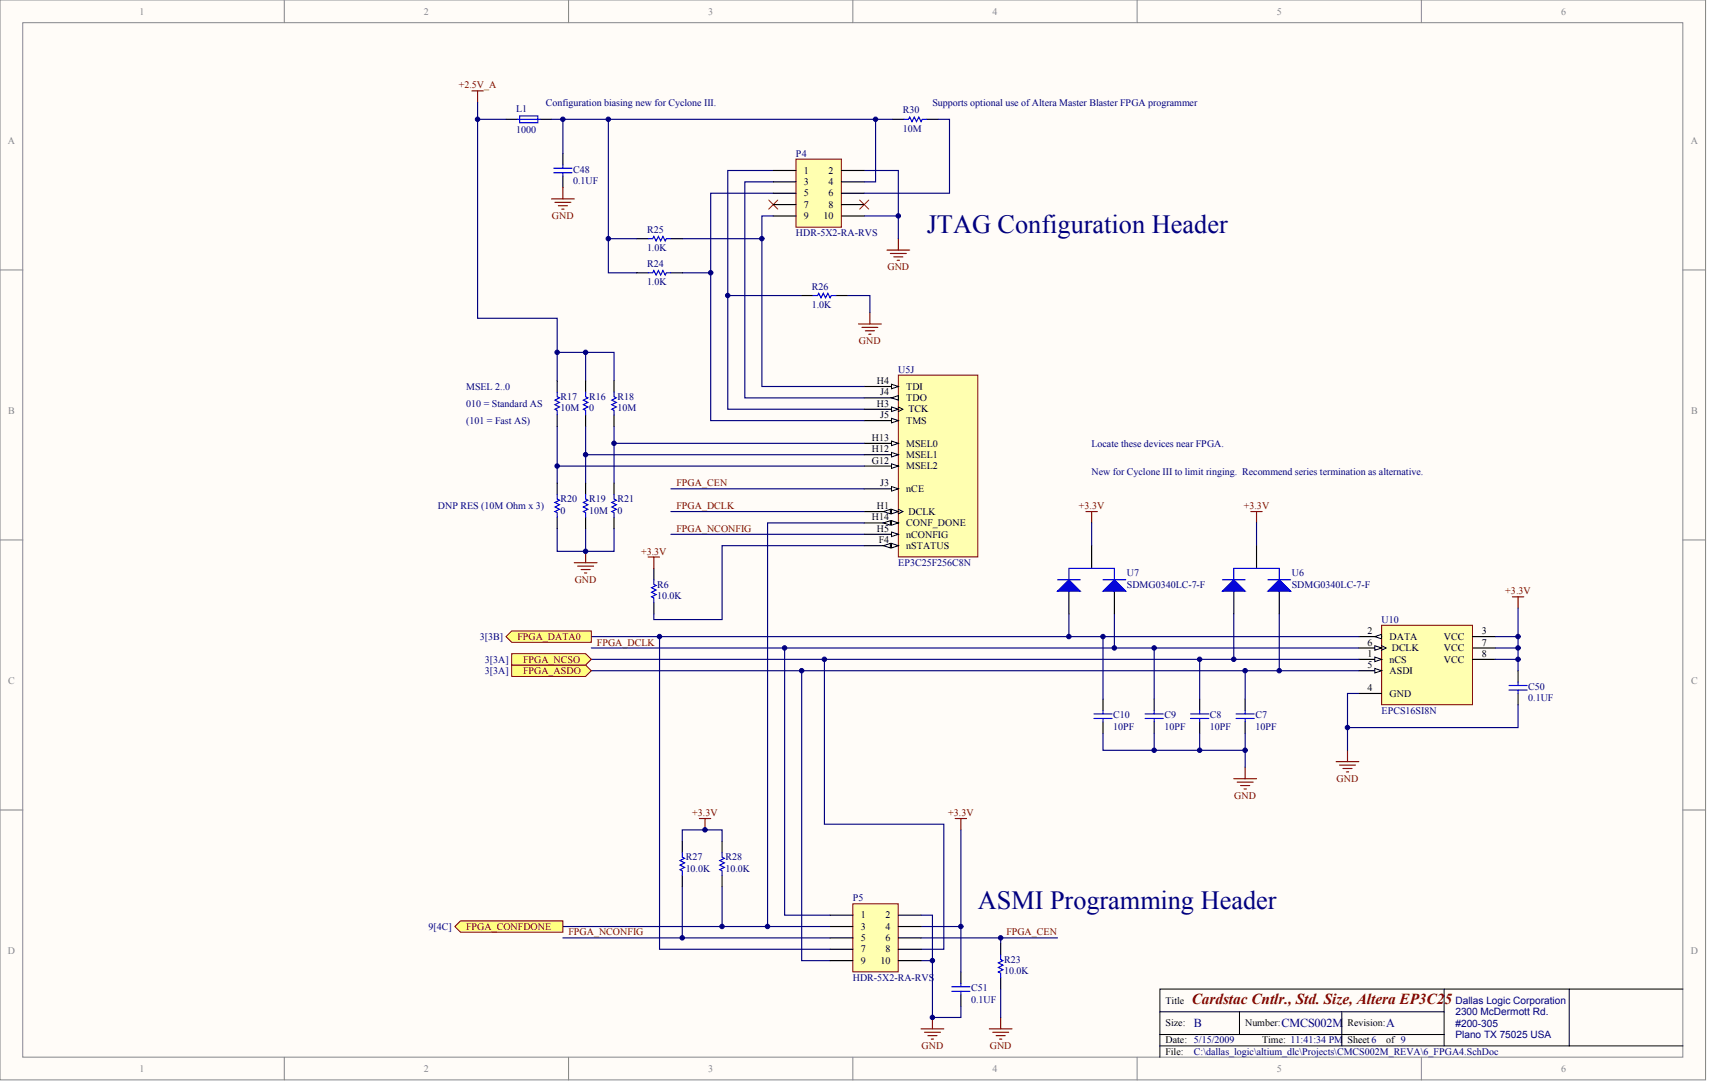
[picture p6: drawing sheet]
<svg xmlns="http://www.w3.org/2000/svg" width="317mm" height="201mm" viewBox="0 0 317 201" stroke-linecap="round" stroke-linejoin="round" font-family="sans-serif">
<g fill="#fffcf8" stroke="#85878c" stroke-width=".19">
<path d="M0 0h316.5v200.3h-316.5z"/>
<path d="M4.2 4.2h308.1v191.9h-308.1z"/>
</g>
<g fill="none" stroke="#85878c" stroke-width=".19">
<path d="M52.8 0v4.2M105.5 0v4.2M158.3 0v4.2M211 0v4.2M263.8 0v4.2M0 50.1h4.2M312.3 50.1h4.2M0 100.2h4.2M312.3 100.2h4.2M0 150.3h4.2M312.3 150.3h4.2M52.8 196.1v4.3"/>
<path d="M105.5 196.1v4.3M158.3 196.1v4.3M211 196.1v4.3M263.8 196.1v4.3"/>
</g>
<path d="M215.2 187.7h52.8M215.2 194h97.1M215.2 191.9h52.8M230 187.7v4.2M249 187.7v6.3M268 183.5v10.5M291.2 183.5h-76v12.6M312.3 183.5h-21.1v10.5" fill="none" stroke="#000" stroke-width=".19"/>
<path d="M166.7 69.6h14.8v33.7h-14.8z" fill="#ffffb0" stroke="#800000" stroke-width=".19"/>
<path d="M160.4 101.2h6.3" fill="none" stroke="#000" stroke-width=".21"/>
<g fill="#fffcf8" stroke="#000" stroke-width=".19">
<path d="M165.4 100.8l1.3 .4-1.3 .5z"/>
<path d="M164 101.2l1.2-.4v.9z"/>
</g>
<path d="M160.4 94.9h6.3" fill="none" stroke="#000" stroke-width=".21"/>
<path d="M166.7 94.5l.9 .4-.9 .4" fill="none" stroke="#000" stroke-width=".19"/>
<g fill="#fffcf8" stroke="#000" stroke-width=".19">
<path d="M165.4 94.5l1.3 .4-1.3 .4z"/>
<path d="M164 94.9l1.2-.4v.8z"/>
</g>
<path d="M160.4 99.1h6.3" fill="none" stroke="#000" stroke-width=".21"/>
<path d="M165.4 98.7l1.3 .4-1.3 .4z" fill="#fffcf8" stroke="#000" stroke-width=".19"/>
<path d="M160.4 71.7h6.3" fill="none" stroke="#000" stroke-width=".21"/>
<path d="M165.4 71.3l1.3 .4-1.3 .4z" fill="#fffcf8" stroke="#000" stroke-width=".19"/>
<path d="M160.4 75.9h6.3" fill="none" stroke="#000" stroke-width=".21"/>
<path d="M166.7 75.5l.9 .4-.9 .4" fill="none" stroke="#000" stroke-width=".19"/>
<path d="M165.4 75.5l1.3 .4-1.3 .4z" fill="#fffcf8" stroke="#000" stroke-width=".19"/>
<path d="M160.4 78h6.3" fill="none" stroke="#000" stroke-width=".21"/>
<path d="M165.4 77.6l1.3 .4-1.3 .5z" fill="#fffcf8" stroke="#000" stroke-width=".19"/>
<path d="M160.4 73.8h6.3" fill="none" stroke="#000" stroke-width=".21"/>
<path d="M165.4 73.8l1.3-.4v.8z" fill="#fffcf8" stroke="#000" stroke-width=".19"/>
<path d="M160.4 90.7h6.3" fill="none" stroke="#000" stroke-width=".21"/>
<path d="M165.4 90.3l1.3 .4-1.3 .4z" fill="#fffcf8" stroke="#000" stroke-width=".19"/>
<path d="M160.4 97h6.3" fill="none" stroke="#000" stroke-width=".21"/>
<g fill="#fffcf8" stroke="#000" stroke-width=".19">
<path d="M165.4 96.6l1.3 .4-1.3 .4z"/>
<path d="M164 97l1.2-.4v.8z"/>
</g>
<path d="M160.4 82.2h6.3" fill="none" stroke="#000" stroke-width=".21"/>
<path d="M165.4 81.8l1.3 .4-1.3 .5z" fill="#fffcf8" stroke="#000" stroke-width=".19"/>
<path d="M160.4 84.4h6.3" fill="none" stroke="#000" stroke-width=".21"/>
<path d="M165.4 83.9l1.3 .5-1.3 .4z" fill="#fffcf8" stroke="#000" stroke-width=".19"/>
<path d="M160.4 86.5h6.3" fill="none" stroke="#000" stroke-width=".21"/>
<path d="M165.4 86l1.3 .5-1.3 .4z" fill="#fffcf8" stroke="#000" stroke-width=".19"/>
<path d="M103.4 70.6v-5.2h10.6v5.2M103.4 79.1v10.5M108.7 65.4v5.2M108.7 79.1v10.5M114 79.1v10.5M103.4 98.1v4.2h10.6v-4.2M103.4 86.5h57M108.7 98.1v4.2M108.7 84.4h51.7M114 82.2h46.4" fill="none" stroke="#000080" stroke-width=".21"/>
<path d="M106.6 104.4h4.2M107.2 105h3M107.8 105.7h1.7M108.5 106.3h.4M108.7 102.3v2.1" fill="none" stroke="#800000" stroke-width=".21"/>
<path d="M256.4 116h16.9v14.7h-16.9z" fill="#ffffb0" stroke="#800000" stroke-width=".19"/>
<path d="M252.2 122.3h4.2" fill="none" stroke="#000" stroke-width=".21"/>
<path d="M255.1 121.9l1.3 .4-1.3 .4z" fill="#fffcf8" stroke="#000" stroke-width=".19"/>
<path d="M252.2 118.1h4.2" fill="none" stroke="#000" stroke-width=".21"/>
<path d="M255.1 118.1l1.3-.4v.8z" fill="#fffcf8" stroke="#000" stroke-width=".19"/>
<path d="M273.3 118.1h4.2M252.2 128.7h4.2M252.2 124.4h4.2" fill="none" stroke="#000" stroke-width=".21"/>
<path d="M255.1 124l1.3 .4-1.3 .5z" fill="#fffcf8" stroke="#000" stroke-width=".19"/>
<path d="M252.2 120.2h4.2" fill="none" stroke="#000" stroke-width=".21"/>
<path d="M256.4 119.8l.8 .4-.8 .4" fill="none" stroke="#000" stroke-width=".19"/>
<path d="M255.1 119.8l1.3 .4-1.3 .4z" fill="#fffcf8" stroke="#000" stroke-width=".19"/>
<path d="M273.3 120.2h4.2M273.3 122.3h4.2" fill="none" stroke="#000" stroke-width=".21"/>
<g fill="none" stroke="#000080" stroke-width=".21">
<path d="M109.7 118.1h142.5M122.4 118.1v58h31.6M277.5 118.1h4.2M281.7 112.8v9.5h-4.2M109.7 120.2h142.5M109.7 122.3h142.5M109.7 124.4h142.5M145.6 120.2v49.6h8.4M148.8 124.4v53.8h5.2M153 122.3v30.6h22.1v23.2h-4.2M277.5 120.2h4.2M178.3 154v17.9h-7.4"/>
<path d="M104.5 174h49.5M104.5 171.9h49.5M126.6 164.5v9.5M134 164.5v7.4M170.9 174h25.4M170.9 178.2h2.1M185.7 174v1.1"/>
</g>
<g fill="none" stroke="#800000" stroke-width=".21">
<path d="M280.7 110.7h2.1M281.7 110.7v2.1M250.1 139.2v2.1M129.8 151.9h2.1M130.8 151.9v2.1M177.3 151.9h2.1M178.3 151.9v2.1M248 141.3h4.2M248.6 141.9h2.9M249.2 142.6h1.7M249.9 143.2h.4M170.9 190.9h4.2"/>
<path d="M171.6 191.5h2.9M172.2 192.1h1.7M172.8 192.8h.4M173 188.8v2.1M183.6 190.9h4.2M184.2 191.5h3M184.9 192.1h1.6M185.5 192.8h.4M185.7 188.8v2.1"/>
</g>
<g fill="#ffff80" stroke="#800000" stroke-width=".19">
<path d="M93.9 118.1l1.1-1.1h14.7v2.2h-14.7z" fill-rule="evenodd"/>
<path d="M95 123.4h13.7l1 1-1 1.1h-13.7z" fill-rule="evenodd"/>
<path d="M95 121.3h13.7l1 1-1 1.1h-13.7z" fill-rule="evenodd"/>
</g>
<path d="M142.7 37.1l1.6 1.7M144.3 37.1l-1.6 1.7M159.5 37.1l1.7 1.7M161.2 37.1l-1.7 1.7" fill="none" stroke="#f00" stroke-width=".19"/>
<path d="M161.4 58v2.1M164.6 46.4h4.2M165.2 47h3M165.9 47.7h1.7M166.5 48.3h.4M166.7 44.3v2.1M159.3 60.1h4.2M160 60.7h2.9M160.6 61.4h1.7M161.2 62h.4" fill="none" stroke="#800000" stroke-width=".21"/>
<g fill="none" stroke="#000080" stroke-width=".21">
<path d="M143.5 33.7h-5.3v40.1h22.2M143.5 31.6h-8.4v44.3h25.3M143.5 35.8h-11.6v42.2h28.5M160.4 31.6h6.3v8.5M112.9 44.3v6.3h5.3M126.6 44.3h14.8M126.6 50.6h5.3M135.1 54.8h13.7M157.2 54.8h4.2v3.2M160.4 40.1h6.3v4.2M124.5 90.7h35.9M124.5 94.9h35.9"/>
<path d="M124.5 99.1h35.9M126.6 156.1v-2.1h7.4v2.1"/>
</g>
<path d="M148.8 54.8h2.1M155.1 54.8h2.1M126.6 156.1v2.1M134 156.1v2.1M126.6 162.4v2.1M134 162.4v2.1M185.7 175.1v2.1M185.7 181.4v2.1" fill="none" stroke="#000" stroke-width=".21"/>
<path d="M150.9 54.8h.8l.2-.4 .5 .9 .4-.9 .4 .9 .4-.9 .4 .9 .3-.5h.8M126.6 158.2v.8l.4 .2-.8 .5 .8 .4-.8 .4 .8 .4-.8 .4 .4 .3v.8M134 158.2v.8l.4 .2-.8 .5 .8 .4-.8 .4 .8 .4-.8 .4 .4 .3v.8M185.7 177.2v.8l.4 .2-.8 .4 .8 .5-.8 .4 .8 .4-.8 .4 .4 .2v.9" fill="none" stroke="#00f" stroke-width=".21"/>
<path d="M147.7 29.5h8.4v12.7h-8.4z" fill="#ffffb0" stroke="#800000" stroke-width=".19"/>
<path d="M143.5 31.6h4.2M143.5 33.7h4.2M143.5 35.8h4.2M143.5 38h4.2M156.2 31.6h4.2M156.2 33.7h4.2M156.2 35.8h4.2M156.2 38h4.2M143.5 40.1h4.2M156.2 40.1h4.2" fill="none" stroke="#000" stroke-width=".21"/>
<path d="M158.3 167.7h8.4v12.6h-8.4z" fill="#ffffb0" stroke="#800000" stroke-width=".19"/>
<g fill="none" stroke="#000" stroke-width=".21">
<path d="M103.4 70.6v2.2M103.4 77v2.1M114 70.6v2.2M114 77v2.1M108.7 89.6v2.1M108.7 96v2.1M121.3 105.4v2.2M121.3 111.8v2.1M154 169.8h4.3M154 171.9h4.3M154 174h4.3M154 176.1h4.3"/>
<path d="M154 178.2h4.3M166.7 169.8h4.2M166.7 171.9h4.2M166.7 174h4.2M166.7 176.1h4.2M166.7 178.2h4.2"/>
</g>
<path d="M103.4 72.8v.8l.4 .2-.8 .4 .8 .5-.8 .4 .8 .4-.8 .4 .4 .2v.9M114 72.8v.8l.4 .2-.9 .4 .9 .5-.9 .4 .9 .4-.9 .4 .5 .2v.9M108.7 91.7v.9l.4 .2-.8 .4 .8 .4-.8 .5 .8 .4-.8 .4 .4 .2v.9M121.3 107.6v.8l.5 .2-.9 .4 .9 .5-.9 .4 .9 .4-.9 .4 .4 .2v.9" fill="none" stroke="#00f" stroke-width=".21"/>
<path d="M120.3 103.3h2.1M121.3 103.3v2.1" fill="none" stroke="#800000" stroke-width=".21"/>
<path d="M160.4 101.2h-26.4v13.7h-12.7v-1" fill="none" stroke="#000080" stroke-width=".21"/>
<path d="M84.4 171.9l1.1-1.1h19v2.1h-19z" fill-rule="evenodd" fill="#ffff80" stroke="#800000" stroke-width=".19"/>
<g fill="none" stroke="#000080" stroke-width=".21">
<path d="M88.6 19v3.1h5.3M88.6 22.1v36.9h14.8v6.4M102.3 22.1h60.2v11.6h-2.1M104.5 22.1v6.4M112.9 22.1v22.2h5.3M162.5 22.1h3.2M174.1 22.1h2.1v13.7h-15.8M143.5 40.1h-2.1v31.6h19M160.4 97h-18v74.9M202.6 97v4.2M233.2 97v4.2M198.4 113.9v4.2"/>
<path d="M204.7 118.1v11.6M206.8 113.9v6.3M229 113.9v8.4M237.4 113.9v10.5M204.7 136v3.2h26.4v-3.2M214.2 120.2v9.5M214.2 136v3.2M222.6 122.3v7.4M222.6 136v3.2M231.1 124.4v5.3M231.1 139.2v3.2M252.2 128.7h-2.1v10.5"/>
<path d="M281.7 130.8v4.2h-31.6M281.7 122.3v2.1M170.9 169.8h2.1v19h5.3v-2.1M178.3 171.9v8.4M185.7 183.5v5.3"/>
</g>
<g fill="none" stroke="#000" stroke-width=".21">
<path d="M93.9 22.1h2.1M100.2 22.1h2.1M104.5 28.5v2.1M104.5 32.7v2.1M165.7 22.1h2.1M172 22.1h2.1M118.2 44.3h2.1M118.2 50.6h2.1M124.5 44.3h2.1M124.5 50.6h2.1M108.7 70.6v2.2M108.7 77v2.1"/>
<path d="M103.4 89.6v2.1M103.4 96v2.1M114 89.6v2.1M114 96v2.1M198.4 109.7v4.2M202.6 101.2v4.2M206.8 109.7v4.2M229 109.7v4.2M233.2 101.2v4.2M237.4 109.7v4.2M204.7 129.7v2.1M204.7 133.9v2.1"/>
<path d="M214.2 129.7v2.1M214.2 133.9v2.1M222.6 129.7v2.1M222.6 133.9v2.1M231.1 129.7v2.1M231.1 133.9v2.1M281.7 124.4v2.1M281.7 128.7v2.1M178.3 180.3v2.1M178.3 184.5v2.2"/>
</g>
<g fill="none" stroke="#00f" stroke-width=".21">
<path d="M96 22.1h4.2M96.4 21.5h3.4v1.3h-3.4zM102.8 31.2h3.3M102.8 32.1h3.3M104.5 30.6v.6M104.5 32.1v.6M167.8 22.1h.8l.2-.4 .4 .9 .5-.9 .4 .9 .4-.9 .4 .9 .2-.5h.9M120.3 44.3h.8l.2-.4 .5 .8 .4-.8 .4 .8 .4-.8 .4 .8 .3-.4h.8M120.3 50.6h.8l.2-.4 .5 .8 .4-.8 .4 .8 .4-.8 .4 .8 .3-.4h.8M108.7 72.8v.8l.4 .2-.8 .4 .8 .5-.8 .4 .8 .4-.8 .4 .4 .2v.9M103.4 91.7v.9l.4 .2-.8 .4 .8 .4-.8 .5 .8 .4-.8 .4 .4 .2v.9M114 91.7v.9l.4 .2-.9 .4 .9 .4-.9 .5 .9 .4-.9 .4 .5 .2v.9"/>
<path d="M196.3 107.6h4.2M198.4 107.6v-2.2h8.4v2.2M204.7 107.6h4.2M226.8 107.6h4.3M229 107.6v-2.2h8.4v2.2M235.3 107.6h4.2M203 132.4h3.4M203 133.3h3.4M204.7 131.8v.6M204.7 133.3v.6M212.5 132.4h3.4M212.5 133.3h3.4"/>
<path d="M214.2 131.8v.6M214.2 133.3v.6M220.9 132.4h3.4M220.9 133.3h3.4M222.6 131.8v.6M222.6 133.3v.6M229.4 132.4h3.4M229.4 133.3h3.4M231.1 131.8v.6M231.1 133.3v.6M280 127.2h3.4M280 128h3.4"/>
<path d="M281.7 126.5v.7M281.7 128v.7M176.6 183.1h3.4M176.6 183.9h3.4M178.3 182.4v.7M178.3 183.9v.6"/>
</g>
<g fill="none" stroke="#800000" stroke-width=".21">
<path d="M87.6 16.9h2.1M88.6 16.9v2.1M102.3 36.9h4.3M103 37.5h2.9M103.6 38.2h1.7M104.2 38.8h.5M104.5 34.8v2.1M201.5 94.9h2.1M202.6 94.9v2.1M232.1 94.9h2.1M233.2 94.9v2.1M229 144.5h4.2"/>
<path d="M229.6 145.1h2.9M230.2 145.7h1.7M230.9 146.4h.4M231.1 142.4v2.1"/>
</g>
<g fill="#00f" stroke="#00f" stroke-width=".21">
<path d="M196.3 109.7l2.1-2.1 2.1 2.1z"/>
<path d="M204.7 109.7l2.1-2.1 2.1 2.1z"/>
<path d="M226.8 109.7l2.2-2.1 2.1 2.1z"/>
<path d="M235.3 109.7l2.1-2.1 2.1 2.1z"/>
</g>
<g fill="#000080" stroke="#000080" stroke-width=".19">
<circle cx="88.6" cy="22.1" r=".41"/>
<circle cx="103.4" cy="86.5" r=".41"/>
<circle cx="103.4" cy="65.4" r=".41"/>
<circle cx="104.4" cy="22.1" r=".41"/>
<circle cx="108.7" cy="102.3" r=".41"/>
<circle cx="108.7" cy="84.3" r=".41"/>
<circle cx="108.7" cy="65.4" r=".41"/>
<circle cx="112.9" cy="44.3" r=".41"/>
<circle cx="112.9" cy="22.1" r=".41"/>
<circle cx="113.9" cy="82.2" r=".41"/>
<circle cx="122.4" cy="118.1" r=".41"/>
<circle cx="126.6" cy="174" r=".41"/>
<circle cx="130.8" cy="153.9" r=".41"/>
<circle cx="131.9" cy="50.6" r=".41"/>
<circle cx="134" cy="171.9" r=".41"/>
<circle cx="135" cy="54.8" r=".41"/>
<circle cx="141.4" cy="44.3" r=".41"/>
<circle cx="142.4" cy="171.9" r=".41"/>
<circle cx="145.6" cy="120.2" r=".41"/>
<circle cx="148.8" cy="124.4" r=".41"/>
<circle cx="153" cy="122.3" r=".41"/>
<circle cx="162.5" cy="22.1" r=".41"/>
<circle cx="166.7" cy="40.1" r=".41"/>
<circle cx="173" cy="188.8" r=".41"/>
<circle cx="173" cy="178.2" r=".41"/>
<circle cx="178.3" cy="171.9" r=".41"/>
<circle cx="185.7" cy="174" r=".41"/>
<circle cx="198.4" cy="118.1" r=".41"/>
<circle cx="204.7" cy="118.1" r=".41"/>
<circle cx="206.8" cy="120.2" r=".41"/>
<circle cx="214.2" cy="139.2" r=".41"/>
<circle cx="214.2" cy="120.2" r=".41"/>
<circle cx="222.6" cy="139.2" r=".41"/>
<circle cx="222.6" cy="122.3" r=".41"/>
<circle cx="228.9" cy="122.3" r=".41"/>
<circle cx="231.1" cy="139.2" r=".41"/>
<circle cx="231.1" cy="124.4" r=".41"/>
<circle cx="237.4" cy="124.4" r=".41"/>
<circle cx="250.1" cy="135" r=".41"/>
<circle cx="281.7" cy="122.3" r=".41"/>
<circle cx="281.7" cy="120.2" r=".41"/>
<circle cx="281.7" cy="118.1" r=".41"/>
</g>
<g font-size="4.9" fill="#000080">
<text x="172" y="43.1">JTAG Configuration Header</text>
<text x="181.5" y="168.6">ASMI Programming Header</text>
</g>
<text font-size="2.8" fill="#800000" x="221.2" y="186.2">Cardstac Cntlr., Std. Size, Altera EP3C25</text>
<g font-size="2.3" fill="#000080">
<text x="221.6" y="190.6">B</text>
<text x="237.8" y="190.6">CMCS002M</text>
<text x="257.2" y="190.6">A</text>
</g>
<g font-size="1.9" fill="#85878c">
<text x="25.9" y="2.7">1</text>
<text x="78.7" y="2.7">2</text>
<text x="131.4" y="2.7">3</text>
<text x="184.2" y="2.7">4</text>
<text x="236.9" y="2.7">5</text>
<text x="289.7" y="2.7">6</text>
<text x="1.4" y="26.7">A</text>
<text x="313.7" y="26.7">A</text>
<text x="1.5" y="76.8">B</text>
<text x="313.8" y="76.8">B</text>
<text x="1.5" y="126.9">C</text>
<text x="313.8" y="126.9">C</text>
<text x="1.4" y="177">D</text>
<text x="313.7" y="177">D</text>
<text x="25.9" y="198.9">1</text>
<text x="78.7" y="198.9">2</text>
<text x="131.4" y="198.9">3</text>
<text x="184.2" y="198.9">4</text>
<text x="236.9" y="198.9">5</text>
<text x="289.7" y="198.9">6</text>
</g>
<g font-size="1.9" fill="#800000">
<text x="85.1" y="16.4">+2.5V_A</text>
<text x="102.4" y="40.7">GND</text>
<text x="164.7" y="50.2">GND</text>
<text x="159.4" y="63.9">GND</text>
<text x="125.6" y="94.4">FPGA_DCLK</text>
<text x="125.6" y="90.2">FPGA_CEN</text>
<text x="200.2" y="94.4">+3.3V</text>
<text x="230.8" y="94.4">+3.3V</text>
<text x="125.6" y="98.7">FPGA_NCONFIG</text>
<text x="119" y="102.9">+3.3V</text>
<text x="106.7" y="108.2">GND</text>
<text x="279.4" y="110.3">+3.3V</text>
<text x="96" y="118.7">FPGA_DATA0</text>
<text x="110.8" y="119.8">FPGA_DCLK</text>
<text x="97.1" y="125">FPGA_ASDO</text>
<text x="97.1" y="122.9">FPGA_NCSO</text>
<text x="229" y="148.2">GND</text>
<text x="248" y="145.1">GND</text>
<text x="128.5" y="151.4">+3.3V</text>
<text x="176" y="151.4">+3.3V</text>
<text x="86.5" y="172.5">FPGA_CONFDONE</text>
<text x="105.5" y="173.5">FPGA_NCONFIG</text>
<text x="186.8" y="173.5">FPGA_CEN</text>
<text x="171" y="194.6">GND</text>
<text x="183.7" y="194.6">GND</text>
</g>
<g font-size="1.9" fill="#000080">
<text x="95.8" y="20.8">L1</text>
<text x="101.3" y="19.6">Configuration biasing new for Cyclone III.</text>
<text x="167.6" y="21">R30</text>
<text x="173" y="19.6">Supports optional use of Altera Master Blaster FPGA programmer</text>
<text x="95.8" y="24.6">1000</text>
<text x="147.7" y="29.1">P4</text>
<text x="167.6" y="24.4">10M</text>
<text x="106.4" y="32">C48</text>
<text x="106.4" y="34.1">0.1UF</text>
<text x="120.1" y="43.2">R25</text>
<text x="120.1" y="46.6">1.0K</text>
<text x="147.7" y="43.8">HDR-5X2-RA-RVS</text>
<text x="120.1" y="49.5">R24</text>
<text x="120.1" y="52.9">1.0K</text>
<text x="150.7" y="53.7">R26</text>
<text x="150.7" y="57.1">1.0K</text>
<text x="166.7" y="69.1">U5J</text>
<text x="86.5" y="75.5">010 = Standard AS</text>
<text x="86.5" y="72.3">MSEL 2..0</text>
<text x="104" y="74.2">R17</text>
<text x="104" y="76.3">10M</text>
<text x="109.3" y="74.2">R16</text>
<text x="109.3" y="76.3">0</text>
<text x="114.6" y="74.2">R18</text>
<text x="114.6" y="76.3">10M</text>
<text x="86.5" y="78.6">(101 = Fast AS)</text>
<text x="202.6" y="82.8">Locate these devices near FPGA.</text>
<text x="202.6" y="88.1">New for Cyclone III to limit ringing. Recommend series termination as alternative.</text>
<text x="81.2" y="94.4">DNP RES (10M Ohm x 3)</text>
<text x="104" y="93.2">R20</text>
<text x="104" y="95.3">0</text>
<text x="109.3" y="93.2">R19</text>
<text x="109.3" y="95.3">10M</text>
<text x="114.6" y="93.2">R21</text>
<text x="114.6" y="95.3">0</text>
<text x="166.7" y="105">EP3C25F256C8N</text>
<text x="209.1" y="106.9">U7</text>
<text x="239.7" y="106.9">U6</text>
<text x="122" y="109">R6</text>
<text x="122" y="111.1">10.0K</text>
<text x="209.1" y="109">SDMG0340LC-7-F</text>
<text x="239.7" y="109">SDMG0340LC-7-F</text>
<text x="89" y="118.7">3[3B]</text>
<text x="256.4" y="115.5">U10</text>
<text x="90" y="125">3[3A]</text>
<text x="90" y="122.9">3[3A]</text>
<text x="283.6" y="128">C50</text>
<text x="283.6" y="130.1">0.1UF</text>
<text x="206.6" y="133.3">C10</text>
<text x="206.6" y="135.4">10PF</text>
<text x="216.1" y="133.3">C9</text>
<text x="216.1" y="135.4">10PF</text>
<text x="224.5" y="133.3">C8</text>
<text x="224.5" y="135.4">10PF</text>
<text x="233" y="133.3">C7</text>
<text x="233" y="135.4">10PF</text>
<text x="256.4" y="132.4">EPCS16SI8N</text>
<text x="127.2" y="159.6">R27</text>
<text x="127.2" y="161.7">10.0K</text>
<text x="134.6" y="159.6">R28</text>
<text x="134.6" y="161.7">10.0K</text>
<text x="158.3" y="167.2">P5</text>
<text x="79.5" y="172.5">9[4C]</text>
<text x="186.3" y="178.6">R23</text>
<text x="158.3" y="182">HDR-5X2-RA-RVS</text>
<text x="180.2" y="183.9">C51</text>
<text x="180.2" y="186">0.1UF</text>
<text x="186.3" y="180.7">10.0K</text>
<text x="270.1" y="186.2">Dallas Logic Corporation</text>
<text x="270.1" y="188.4">2300 McDermott Rd.</text>
<text x="270.1" y="190.5">#200-305</text>
<text x="221.6" y="195.7">C:\dallas_logic\altium_dlc\Projects\CMCS002M_REVA\6_FPGA4.SchDoc</text>
<text x="270.1" y="192.6">Plano TX 75025 USA</text>
</g>
<g font-size="1.9">
<text x="149.2" y="32.2">1</text>
<text x="149.2" y="34.3">3</text>
<text x="153.8" y="32.2">2</text>
<text x="153.8" y="34.3">4</text>
<text x="149.2" y="36.4">5</text>
<text x="149.2" y="38.6">7</text>
<text x="149.2" y="40.7">9</text>
<text x="152.8" y="40.7">10</text>
<text x="153.8" y="36.4">6</text>
<text x="153.8" y="38.6">8</text>
<text x="162.7" y="71.2">H4</text>
<text x="162.7" y="75.5">H3</text>
<text x="163.4" y="77.6">J5</text>
<text x="163.4" y="73.4">J4</text>
<text x="168.2" y="72.3">TDI</text>
<text x="168.2" y="74.4">TDO</text>
<text x="168.6" y="76.5">TCK</text>
<text x="161.8" y="81.8">H13</text>
<text x="161.8" y="83.9">H12</text>
<text x="168.2" y="78.6">TMS</text>
<text x="168.2" y="82.8">MSEL0</text>
<text x="161.8" y="86">G12</text>
<text x="168.2" y="85">MSEL1</text>
<text x="168.2" y="87.1">MSEL2</text>
<text x="162.7" y="94.4">H1</text>
<text x="163.4" y="90.2">J3</text>
<text x="168.2" y="91.3">nCE</text>
<text x="168.6" y="95.5">DCLK</text>
<text x="161.8" y="96.6">H14</text>
<text x="162.7" y="98.7">H5</text>
<text x="163.1" y="100.8">F4</text>
<text x="168.2" y="101.8">nSTATUS</text>
<text x="168.2" y="99.7">nCONFIG</text>
<text x="168.2" y="97.6">CONF_DONE</text>
<text x="253.8" y="117.6">2</text>
<text x="253.8" y="119.8">6</text>
<text x="257.9" y="118.7">DATA</text>
<text x="268" y="118.7">VCC</text>
<text x="275" y="117.6">3</text>
<text x="275" y="119.8">7</text>
<text x="253.8" y="121.9">1</text>
<text x="253.8" y="124">5</text>
<text x="257.9" y="122.9">nCS</text>
<text x="257.9" y="125">ASDI</text>
<text x="258.3" y="120.8">DCLK</text>
<text x="268" y="120.8">VCC</text>
<text x="268" y="122.9">VCC</text>
<text x="275" y="121.9">8</text>
<text x="253.8" y="128.2">4</text>
<text x="257.9" y="129.2">GND</text>
<text x="159.7" y="170.4">1</text>
<text x="159.7" y="172.5">3</text>
<text x="164.3" y="170.4">2</text>
<text x="164.3" y="172.5">4</text>
<text x="159.7" y="174.6">5</text>
<text x="159.7" y="176.7">7</text>
<text x="159.7" y="178.8">9</text>
<text x="163.4" y="178.8">10</text>
<text x="164.3" y="174.6">6</text>
<text x="164.3" y="176.7">8</text>
<text x="216.3" y="186.2">Title</text>
<text x="216.3" y="190.4">Size:</text>
<text x="231.1" y="190.4">Number:</text>
<text x="250.1" y="190.4">Revision:</text>
<text x="216.3" y="193.6">Date: 5/15/2009</text>
<text x="216.3" y="195.7">File:</text>
<text x="234.2" y="193.6">Time: 11:41:34 PM</text>
<text x="250.1" y="193.6">Sheet6</text>
<text x="257.2" y="193.6">of 9</text>
</g>
</svg>
